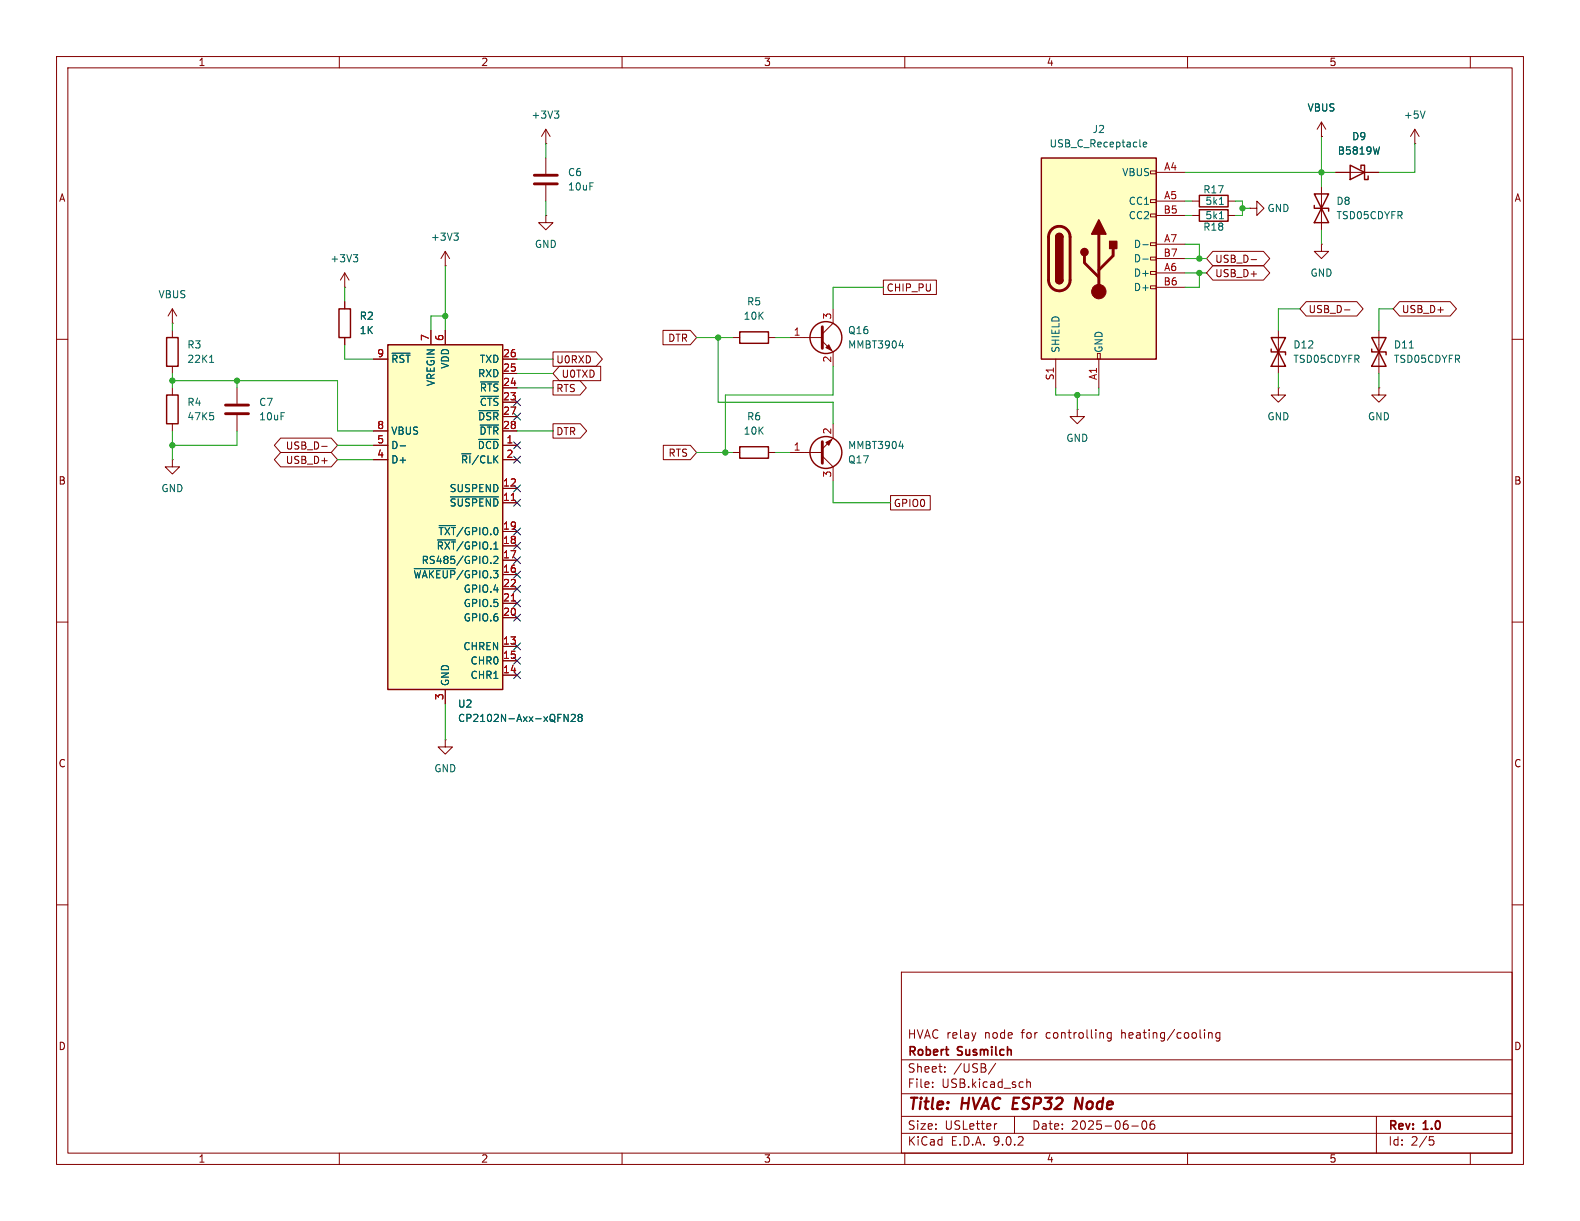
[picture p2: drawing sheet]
<svg xmlns="http://www.w3.org/2000/svg" width="279mm" height="216mm" viewBox="0 0 279 216" stroke-linecap="round" stroke-linejoin="round" font-family="sans-serif">
<g fill="none" stroke="#840000" stroke-width=".18">
<path d="M10 10h259.4v195.9h-259.4zM12 12h255.4v191.9h-255.4zM60 10v2M110 10v2M160 10v2M210 10v2M260 10v2M210.8 35.6h1.3M217.2 35.6h1.2M250.2 25.4h.1M250.2 22.9l-.8 1.2M250.2 22.9l.8 1.2"/>
<path d="M250.2 22.9v2.5M30.5 57.2h.1M30.5 54.6v2.6M30.5 54.6l-.8 1.3M30.5 54.6l.7 1.3M10 60h2M30.5 68.6v1.3M30.5 74.9v1.3M41.9 68.6v2.8M41.9 73.4v2.8M147.3 74.9v2.6l-1.9 1.9M190.5 72.4v1.3h1.3l-1.3 1.2-1.3-1.2h1.3"/>
<path d="M190.5 72.4h.1M267.4 60h2M30.5 81.3v1.3h1.2l-1.2 1.2-1.3-1.2h1.3M30.5 81.3h.1M139.7 80h5.7M145.4 80.6l1.9 2v2.5M10 110h2M267.4 110h2M10 160h2M159.4 171.9h108v32h-108zM267.4 160h2M159.4 197.4h108"/>
<path d="M159.4 193.4h108M159.4 187.4h108M164.9 192.1v.2M164.9 191.4v.1M167.1 189.4v.2M167.1 188.7v.1M176.1 188l-1.3 1.9M176.3 198.7l-.3 .1M179.4 197.4v3M181.6 190.8v1.5M181.6 191.4l.2-.1 .3 .1 .1 .9M196.5 182.6v1.2l-.3 .3-.3-.1"/>
<path d="M196.5 182.7l-.4-.1-.3 .3v.4l.1 .2h.6M200.1 199.1h1.2M202.1 198.3l.2-.1a.81 .81 0 0 1 .6 .6 .81 .81 0 0 1-.3 .8l-.2 .1a.81 .81 0 0 1-.3-1.4zM204.1 198.2a.59 .59 0 0 0-.7 .6v.6l.1 .2 .4 .1 .2-.2 .1-.5-.1-.2h-.5l-.2 .2M213.7 182.7l.2-.1 .4 .1 .1 .9M213.7 182.6v1M215.7 182.6v1.2l-.3 .3-.3-.1M215.7 182.7l-.4-.1-.3 .3v.4l.1 .2h.6M243.4 197.4v6.5M60 203.9v2M110 203.9v2M159.4 200.4h108"/>
<path d="M160 203.9v2M210 203.9v2M252.8 201h.7M252.9 201.6h.4l.3 .2-.2 .6-.5 .1M260 203.9v2"/>
</g>
<path d="M190.1 196.1l.2-2 .9 2" fill="none" stroke="#840000" stroke-width=".4"/>
<path d="M39.9 71.6h4M39.9 73.2h4M145.4 78.1v3.8" fill="none" stroke="#840000" stroke-width=".51"/>
<g fill="none" stroke="#840000" stroke-width=".25">
<path d="M212.1 34.5h5.1v2.1h-5.1zM29.5 69.9h2v5h-2z"/>
<circle cx="146" cy="80" r="2.82"/>
</g>
<path d="M146 78.2l1.1-.5-.5 1z" fill="#840000" stroke="#840000" stroke-width=".18"/>
<path d="M252 19.6l-.4 1.3M215.6 36.1h.8M37.1 73h.6M37.7 73.5l.1 .2-.1 .5M159 78.9h.8M159.6 78.5v.8" fill="none" stroke="#006464" stroke-width=".18"/>
<path d="M184.1 27.9h20.4v35.6h-20.4z" fill="#ffffc2"/>
<g fill="none" stroke="#840000" stroke-width=".18">
<path d="M96.5 25.4h.1M96.5 38.1v1.3h1.3l-1.3 1.2-1.3-1.2h1.3M96.5 38.1h.1M96.5 22.9l-.7 1.2M96.5 22.9l.8 1.2M96.5 22.9v2.5M96.5 27.9v2.8M96.5 32.8v2.8M203.5 30.2h1v.5h-1zM203.5 35.3h1v.5h-1zM203.5 37.8h1v.6h-1zM204.5 30.5h5"/>
<path d="M204.5 35.6h5M204.5 38.1h5M61 50.8h.1M61 48.3l-.8 1.2M61 48.3l.7 1.2M61 48.3v2.5M78.7 47h.1M78.7 44.5l-.7 1.2M78.7 44.5l.8 1.2M78.7 44.5v2.5M203.5 42.9h1v.5h-1zM203.5 45.5h1v.5h-1z"/>
<path d="M203.5 48h1v.5h-1zM203.5 50.5h1v.6h-1zM204.5 43.2h5M204.5 45.7h5M204.5 48.3h5M204.5 50.8h5M226.1 58.4v7.6M243.8 58.4v7.6M186.7 63.5v5.1M194.1 62.5h.5v1h-.5zM194.3 63.5v5.1M226.1 68.6v1.3h-1.3l1.3 1.2 1.2-1.2h-1.2"/>
<path d="M226.1 68.6h.1M243.8 68.6v1.3h-1.2l1.2 1.2 1.3-1.2h-1.3M243.8 68.6h.1M129.5 80h1.3M135.9 80h1.3"/>
</g>
<path d="M184.1 27.9h20.4v35.6h-20.4zM186.7 41.9a.64 .64 0 0 1 .6-.6 .64 .64 0 0 1 .7 .6M186.7 49.5a.64 .64 0 0 0 .6 .7 .64 .64 0 0 0 .7-.7M224.8 59.7h2.5l-2.5 5.1h2.5zM242.6 59.7h2.5l-2.5 5.1h2.5zM130.8 79h5.1v2h-5.1zM224.8 61.7v.5h2.5v.5M242.6 61.7v.5h2.5v.5" fill="none" stroke="#840000" stroke-width=".25"/>
<path d="M94.5 31h4.1M94.5 32.5h4.1M186 40.6a1.9 1.9 0 0 1 2-.4 1.9 1.9 0 0 1 1.2 1.7v7.6a1.91 1.91 0 0 1-1.9 1.9 1.91 1.91 0 0 1-1.9-1.9v-7.7l.2-.7zM191.8 45.2v1.3l2.5 2.5M194.3 41.4v10.2M196.8 43.9v1.3l-2.5 2.6" fill="none" stroke="#840000" stroke-width=".51"/>
<g fill="#840000" stroke="#840000" stroke-width=".25">
<path d="M186.7 41.9h1.3v7.6h-1.3z"/>
<path d="M186.9 41.5a.64 .64 0 0 1 .7-.2 .64 .64 0 0 1 .4 .6h-1.3z"/>
<path d="M186.7 49.5h1.3a.64 .64 0 0 1-.7 .7 .64 .64 0 0 1-.6-.7z"/>
<path d="M194.3 38.9l1.3 2.5h-2.6z"/>
<path d="M196.2 42.7h1.3v1.2h-1.3z"/>
<circle cx="191.8" cy="44.6" r=".63"/>
</g>
<circle cx="194.3" cy="51.6" r="1.27" fill="#840000" stroke="#840000" stroke-width=".18"/>
<path d="M98 19.6h.8l-.4 .5M98.6 20.1l.2 .3v.3l-.2 .2M202.2 25.6l.6-.2-.1-.2-.3-.1-.2 .2v.6h.5M62.5 45h.8l-.5 .5M63 45.5l.3 .3v.3l-.3 .2M80.3 41.2h.7l-.4 .5M80.8 41.7l.2 .2v.3l-.2 .3M202.1 43.3h1M202.1 45.8h1M249.2 61.5h.7" fill="none" stroke="#006464" stroke-width=".18"/>
<path d="M68.6 61h20.3v60.9h-20.3z" fill="#ffffc2"/>
<g fill="none" stroke="#840000" stroke-width=".25">
<path d="M212.1 37.1h5.1v2h-5.1zM232.4 34.3h2.5l-2.5 5.1h2.5zM232.4 36.3v.5h2.5v.5M238.8 29.2l2.5 1.3-2.5 1.3zM240.7 29.8v-.6h.6v2.6h.6v-.7M29.5 59.7h2v5.1h-2zM59.9 54.6h2.1v5.1h-2.1zM130.8 58.7h5.1v2h-5.1zM68.6 61h20.3v60.9h-20.3z"/>
<circle cx="146" cy="59.7" r="2.82"/>
</g>
<g fill="none" stroke="#840000" stroke-width=".18">
<path d="M210.8 38.1h1.3M217.2 38.1h1.2M221 36.8h1.2v-1.2l1.3 1.2-1.3 1.3v-1.3M221 36.8h.1M233.7 24.1h.1M233.7 21.6v2.5M233.7 33v7.6M233.7 21.6l-.8 1.3M233.7 21.6l.7 1.3M236.2 30.5h7.6M30.5 58.4v1.3M61 53.3v1.3"/>
<path d="M61 59.7v1.3M76.2 58.4v2.6M78.7 58.4v2.6M117.2 58.4h4.9l1.1 1.3-1.1 1.3h-4.9zM129.5 59.7h1.3M135.9 59.7h1.3M139.7 59.7h5.7M147.3 54.6v2.6l-1.9 1.9M156.2 49.5h9.4v2.6h-9.4zM214.5 47h8.9l1.1 1.3-1.1 1.2h-8.9l-1.1-1.2zM214.5 44.4h8.9l1.1 1.3-1.1 1.3h-8.9l-1.1-1.3zM221.2 45.9h1"/>
<path d="M231 53.3h8.9l1.1 1.3-1.1 1.3h-8.9l-1.1-1.3zM233.7 43.2v1.3h-1.3l1.3 1.2 1.2-1.2h-1.2M233.7 43.2h.1M237.7 54.8h1M247.5 53.3h8.9l1.2 1.3-1.2 1.3h-8.9l-1.1-1.3zM30.5 64.8v1.2M49.6 77.5h9l1.1 1.2-1.1 1.3h-9l-1.1-1.3zM56.9 78.9h1M66 63.5h2.6M66 76.2h2.6M66 78.7h2.6M88.9 63.5h2.5"/>
<path d="M88.9 76.2h2.5M88.9 78.7h2.5M88.9 66h2.5M88.9 68.6h2.5M88.9 71.1h2.5M88.9 73.7h2.5M97.8 62.2h7.6l1.1 1.3-1.1 1.3h-7.6zM97.8 67.3h4.8l1.1 1.3-1.1 1.3h-4.8zM97.8 74.9h4.8l1.1 1.3-1.1 1.3h-4.8zM98.9 64.8h7.3v2.5h-7.3l-1.1-1.3zM117.3 78.7h4.8l1.1 1.3-1.1 1.3h-4.8zM145.4 60.3l1.9 1.9v2.6"/>
<path d="M49.6 80h9l1.1 1.3-1.1 1.3h-9l-1.1-1.3zM66 81.3h2.6M88.9 81.3h2.5M88.9 86.4h2.5M88.9 88.9h2.5M88.9 94h2.5M88.9 96.5h2.5M88.9 99.1h2.5M157.5 87.6h7v2.6h-7zM88.9 101.6h2.5M88.9 104.1h2.5M88.9 106.7h2.5"/>
<path d="M88.9 109.2h2.5M88.9 114.3h2.5M88.9 116.8h2.5M88.9 119.4h2.5M78.7 130.8v1.3h1.3l-1.3 1.3-1.2-1.3h1.2M78.7 130.8h.1M78.7 121.9v2.6"/>
</g>
<g fill="none" stroke="#006464" stroke-width=".18">
<path d="M215.6 38.7h.8M243.9 26l-.3 1.2M37.1 64.1h.7M69.3 62.5h3.2M70.8 78.8h.9M84.6 77.7h3.6M84.7 72.6h3.5M84.9 75.2h3.3M85 67.5h3.2M85 70.1h3.2M159 61.1h.8M159.6 60.7v.8"/>
<path d="M77.4 95.5h3.1M77.7 92.9h2.8M79.6 87.9h8.6M86.8 99.5v.1M87.3 98.5l.5-.1 .2 .3-.7 .9h.7M73.2 100.6h7.3M99.7 126.3l.8 1.3v-1.3M101 126.4l.5-.1 .2 .4-.7 .9h.7M102.5 126.9l-.3-.3 .3-.3h.2l.2 .3-.2 .3M102.5 126.9l-.3 .2 .1 .4 .2 .1 .3-.1 .1-.2v-.2l-.2-.2M102.5 126.9h.2"/>
</g>
<path d="M90.4 88.5h.7M90.4 106.3h.7" fill="none" stroke="#a90000" stroke-width=".18"/>
<path d="M145.4 57.8v3.8" fill="none" stroke="#840000" stroke-width=".51"/>
<path d="M146 61.5l.6-.5 .5 1z" fill="#840000" stroke="#840000" stroke-width=".18"/>
<g fill="none" stroke="#009600" stroke-width=".18">
<path d="M96.5 25.4v2.5M96.5 35.6v2.5M209.5 35.6h1.3M209.5 38.1h1.3M209.5 30.5h26.7M218.4 35.6h1.3v2.5h-1.3M219.7 36.8h1.3M233.7 24.1v8.9M250.2 25.4v5.1h-6.4M30.5 57.2v1.2M61 50.8v2.5M78.7 47v11.4"/>
<path d="M78.7 55.9h-2.5v2.5M123.2 59.7h6.3M127 59.7v11.4h20.3v3.8M137.2 59.7h2.5M156.2 50.8h-8.9v3.8M209.5 45.7h3.9M209.5 43.2h2.6v2.5M209.5 48.3h3.9M212.1 48.3v2.5h-2.6M229.9 54.6h-3.8v3.8M233.7 40.6v2.6M246.4 54.6h-2.6v3.8"/>
<path d="M30.5 67.3h29.2v8.9h6.3M30.5 66v2.6M30.5 76.2v5.1M41.9 76.2v2.5h-11.4M41.9 67.3v1.3M59.7 78.7h6.3M61 61v2.5h5M91.4 66h6.4M91.4 76.2h6.4M91.4 68.6h6.4M91.4 63.5h6.4M147.3 64.8v5.1h-19v10.1"/>
<path d="M186.7 68.6v1.3h7.6v-1.3M190.5 69.9v2.5M226.1 66v2.6M243.8 66v2.6M59.7 81.3h6.3M123.2 80h6.3M137.2 80h2.5M147.3 85.1v3.8h10.2M78.7 124.5v6.3"/>
</g>
<g fill="none" stroke="#000084" stroke-width=".18">
<path d="M90.8 70.5l1.2 1.2M90.8 78.1l1.2 1.2M90.8 73.1l1.2 1.2M92 70.5l-1.2 1.2M92 78.1l-1.2 1.2M92 73.1l-1.2 1.2M90.8 88.3l1.2 1.2M90.8 93.4l1.2 1.2M90.8 80.7l1.2 1.2M90.8 95.9l1.2 1.2M90.8 85.8l1.2 1.2M90.8 98.5l1.2 1.2"/>
<path d="M92 88.3l-1.2 1.2M92 93.4l-1.2 1.2M92 80.7l-1.2 1.2M92 95.9l-1.2 1.2M92 85.8l-1.2 1.2M92 98.5l-1.2 1.2M90.8 106.1l1.2 1.2M90.8 103.5l1.2 1.2M90.8 101l1.2 1.2M90.8 118.8l1.2 1.2M90.8 108.6l1.2 1.2M90.8 113.7l1.2 1.2"/>
<path d="M90.8 116.2l1.2 1.2M92 106.1l-1.2 1.2M92 103.5l-1.2 1.2M92 101l-1.2 1.2M92 118.8l-1.2 1.2M92 108.6l-1.2 1.2M92 113.7l-1.2 1.2M92 116.2l-1.2 1.2"/>
</g>
<g fill="#009600" stroke="#009600" stroke-width=".18">
<circle cx="128.3" cy="80" r=".46"/>
<circle cx="127" cy="59.7" r=".46"/>
<circle cx="219.7" cy="36.8" r=".46"/>
<circle cx="233.7" cy="30.5" r=".46"/>
<circle cx="212.1" cy="48.3" r=".46"/>
<circle cx="212.1" cy="45.7" r=".46"/>
<circle cx="190.5" cy="69.9" r=".46"/>
<circle cx="30.5" cy="78.7" r=".46"/>
<circle cx="30.5" cy="67.3" r=".46"/>
<circle cx="78.7" cy="55.9" r=".46"/>
<circle cx="41.9" cy="67.3" r=".46"/>
</g>
<g font-size="2.8" fill="#840000">
<text x="160.4" y="196.8">Title:</text>
<text x="170.1" y="196.8">HVAC ESP32</text>
<text x="191.8" y="196.8">Node</text>
</g>
<g font-size="2.1" fill="#840000">
<text x="160.4" y="183.9">HVAC relay</text>
<text x="174.1" y="183.9">node</text>
<text x="180.8" y="183.9">for</text>
<text x="185.2" y="183.9">controlling</text>
<text x="198.7" y="183.9">heating/cooling</text>
<text x="160.4" y="189.9">Sheet:</text>
<text x="160.4" y="187.1">Robert</text>
<text x="168.6" y="189.9">/USB/</text>
<text x="169.4" y="187.1">Susmilch</text>
<text x="160.4" y="192.6">File:</text>
<text x="166.5" y="192.6">USB.kicad_sch</text>
<text x="160.4" y="202.8">KiCad</text>
<text x="160.4" y="200">Size:</text>
<text x="167.1" y="200">USLetter</text>
<text x="168.1" y="202.8">E.D.A.</text>
<text x="175.7" y="202.8">9.0.2</text>
<text x="182.4" y="200">Date:</text>
<text x="189.4" y="200">2025-06-06</text>
<text x="245.4" y="200.2">Rev:</text>
<text x="245.4" y="202.8">Id:</text>
<text x="249.5" y="202.8">2/5</text>
<text x="251.8" y="200.2">1.0</text>
</g>
<g font-size="1.8" fill="#840000">
<text x="35" y="11.9">1</text>
<text x="85" y="11.9">2</text>
<text x="135" y="11.9">3</text>
<text x="185" y="11.9">4</text>
<text x="235" y="11.9">5</text>
<text x="10.3" y="35.9">A</text>
<text x="267.7" y="35.9">A</text>
<text x="214.8" y="46.7">USB_D-</text>
<text x="156.7" y="51.8">CHIP_PU</text>
<text x="214.8" y="49.2">USB_D+</text>
<text x="231.3" y="55.6">USB_D-</text>
<text x="247.8" y="55.6">USB_D+</text>
<text x="98.3" y="64.5">U0RXD</text>
<text x="118.1" y="60.6">DTR</text>
<text x="98.3" y="69.5">RTS</text>
<text x="99.2" y="67">U0TXD</text>
<text x="98.3" y="77.2">DTR</text>
<text x="50.4" y="82.2">USB_D+</text>
<text x="50.4" y="79.7">USB_D-</text>
<text x="118.1" y="81">RTS</text>
<text x="10.3" y="85.9">B</text>
<text x="158" y="89.9">GPIO0</text>
<text x="267.7" y="85.9">B</text>
<text x="10.3" y="135.9">C</text>
<text x="267.7" y="135.9">C</text>
<text x="10.3" y="185.9">D</text>
<text x="267.7" y="185.9">D</text>
<text x="35" y="205.8">1</text>
<text x="85" y="205.8">2</text>
<text x="135" y="205.8">3</text>
<text x="185" y="205.8">4</text>
<text x="235" y="205.8">5</text>
</g>
<g font-size="1.8" fill="#006464">
<text x="93.9" y="21.2">+3V3</text>
<text x="193.1" y="23.7">J2</text>
<text x="231.1" y="19.9">VBUS</text>
<text x="248.2" y="21.2">+5V</text>
<text x="185.5" y="26.3">USB_C_Receptacle</text>
<text x="236.5" y="27.5">B5819W</text>
<text x="239" y="25">D9</text>
<text x="100.3" y="31.3">C6</text>
<text x="100.3" y="33.9">10uF</text>
<text x="198.4" y="31.3">VBUS</text>
<text x="212.7" y="34.4">R17</text>
<text x="199.5" y="36.4">CC1</text>
<text x="199.5" y="39">CC2</text>
<text x="212.7" y="41">R18</text>
<text x="213.1" y="36.4">5k1</text>
<text x="213.1" y="39">5k1</text>
<text x="224" y="37.7">GND</text>
<text x="236.2" y="36.4">D8</text>
<text x="236.2" y="39">TSD05CDYFR</text>
<text x="58.3" y="46.6">+3V3</text>
<text x="76.1" y="42.8">+3V3</text>
<text x="94.5" y="44">GND</text>
<text x="200.4" y="44">D-</text>
<text x="200.4" y="46.6">D-</text>
<text x="27.9" y="52.9">VBUS</text>
<text x="200.4" y="49.1">D+</text>
<text x="200.4" y="51.7">D+</text>
<text x="231.6" y="49.1">GND</text>
<text x="63.5" y="56.7">R2</text>
<text x="63.5" y="59.3">1K</text>
<text x="131.4" y="56.7">10K</text>
<text x="132" y="54.2">R5</text>
<text x="149.9" y="59.3">Q16</text>
<text x="33" y="61.8">R3</text>
<text x="33" y="64.4">22K1</text>
<text x="69.1" y="64.4">~{RST}</text>
<text x="79.6" y="65.3" transform="rotate(-90 79.6 65.3)">VDD</text>
<text x="84.7" y="64.4">TXD</text>
<text x="149.9" y="61.8">MMBT3904</text>
<text x="187.6" y="62.5" transform="rotate(-90 187.6 62.5)">SHIELD</text>
<text x="195.2" y="62.5" transform="rotate(-90 195.2 62.5)">GND</text>
<text x="228.6" y="64.4">TSD05CDYFR</text>
<text x="228.6" y="61.8">D12</text>
<text x="246.4" y="64.4">TSD05CDYFR</text>
<text x="246.4" y="61.8">D11</text>
<text x="33" y="72">R4</text>
<text x="45.7" y="72">C7</text>
<text x="77.1" y="68.4" transform="rotate(-90 77.1 68.4)">VREGIN</text>
<text x="84.4" y="66.9">RXD</text>
<text x="84.7" y="69.4">~{RTS}</text>
<text x="84.7" y="72">~{CTS}</text>
<text x="33" y="74.5">47K5</text>
<text x="45.7" y="74.5">10uF</text>
<text x="69.1" y="77.1">VBUS</text>
<text x="84.4" y="74.5">~{DSR}</text>
<text x="84.7" y="77.1">~{DTR}</text>
<text x="131.4" y="77.1">10K</text>
<text x="132" y="74.5">R6</text>
<text x="224" y="74.5">GND</text>
<text x="241.8" y="74.5">GND</text>
<text x="69.1" y="79.6">D-</text>
<text x="69.1" y="82.1">D+</text>
<text x="81.4" y="82.1">~{RI}/CLK</text>
<text x="84.4" y="79.6">~{DCD}</text>
<text x="149.9" y="82.1">Q17</text>
<text x="149.9" y="79.6">MMBT3904</text>
<text x="188.5" y="78.3">GND</text>
<text x="28.4" y="87.2">GND</text>
<text x="79.4" y="87.2">SUSPEND</text>
<text x="79.4" y="89.8">~{SUSPEND}</text>
<text x="77.4" y="94.8">~{TXT}/GPIO.0</text>
<text x="74.5" y="99.9">RS485/GPIO.2</text>
<text x="77.1" y="97.4">~{RXT}/GPIO.1</text>
<text x="73" y="102.5">~{WAKEUP}/GPIO.3</text>
<text x="81.9" y="105">GPIO.4</text>
<text x="81.9" y="107.5">GPIO.5</text>
<text x="81.9" y="110.1">GPIO.6</text>
<text x="81.8" y="115.2">CHREN</text>
<text x="83.1" y="117.7">CHR0</text>
<text x="79.6" y="121.4" transform="rotate(-90 79.6 121.4)">GND</text>
<text x="80.9" y="125.3">U2</text>
<text x="83.1" y="120.2">CHR1</text>
<text x="80.9" y="127.9">CP2102N-Axx-xQFN28</text>
<text x="76.7" y="136.8">GND</text>
</g>
<g font-size="1.8" fill="#a90000">
<text x="205.8" y="30.2">A4</text>
<text x="205.8" y="35.3">A5</text>
<text x="205.7" y="37.8">B5</text>
<text x="205.7" y="45.5">B7</text>
<text x="205.8" y="42.9">A7</text>
<text x="205.7" y="50.5">B6</text>
<text x="205.8" y="48">A6</text>
<text x="140.3" y="59.4">1</text>
<text x="147.1" y="56.6" transform="rotate(-90 147.1 56.6)">3</text>
<text x="66.6" y="63.2">9</text>
<text x="75.9" y="60.4" transform="rotate(-90 75.9 60.4)">7</text>
<text x="78.5" y="60.4" transform="rotate(-90 78.5 60.4)">6</text>
<text x="88.9" y="63.2">26</text>
<text x="88.9" y="65.8">25</text>
<text x="147.1" y="64.2" transform="rotate(-90 147.1 64.2)">2</text>
<text x="88.9" y="68.3">24</text>
<text x="88.9" y="70.9">23</text>
<text x="186.4" y="67.4" transform="rotate(-90 186.4 67.4)">S1</text>
<text x="194.1" y="67.3" transform="rotate(-90 194.1 67.3)">A1</text>
<text x="66.6" y="75.9">8</text>
<text x="88.9" y="73.4">27</text>
<text x="88.9" y="75.9">28</text>
<text x="147.1" y="76.9" transform="rotate(-90 147.1 76.9)">2</text>
<text x="66.6" y="78.5">5</text>
<text x="66.6" y="81">4</text>
<text x="89.5" y="78.5">1</text>
<text x="89.5" y="81">2</text>
<text x="140.3" y="79.8">1</text>
<text x="88.9" y="86.1">12</text>
<text x="88.9" y="88.6">11</text>
<text x="147.1" y="84.5" transform="rotate(-90 147.1 84.5)">3</text>
<text x="88.9" y="93.7">19</text>
<text x="88.9" y="96.3">18</text>
<text x="88.9" y="98.8">17</text>
<text x="88.9" y="101.3">16</text>
<text x="88.9" y="103.9">22</text>
<text x="88.9" y="106.4">21</text>
<text x="88.9" y="109">20</text>
<text x="88.9" y="114">13</text>
<text x="88.9" y="116.6">15</text>
<text x="88.9" y="119.1">14</text>
<text x="78.5" y="123.9" transform="rotate(-90 78.5 123.9)">3</text>
</g>
</svg>
